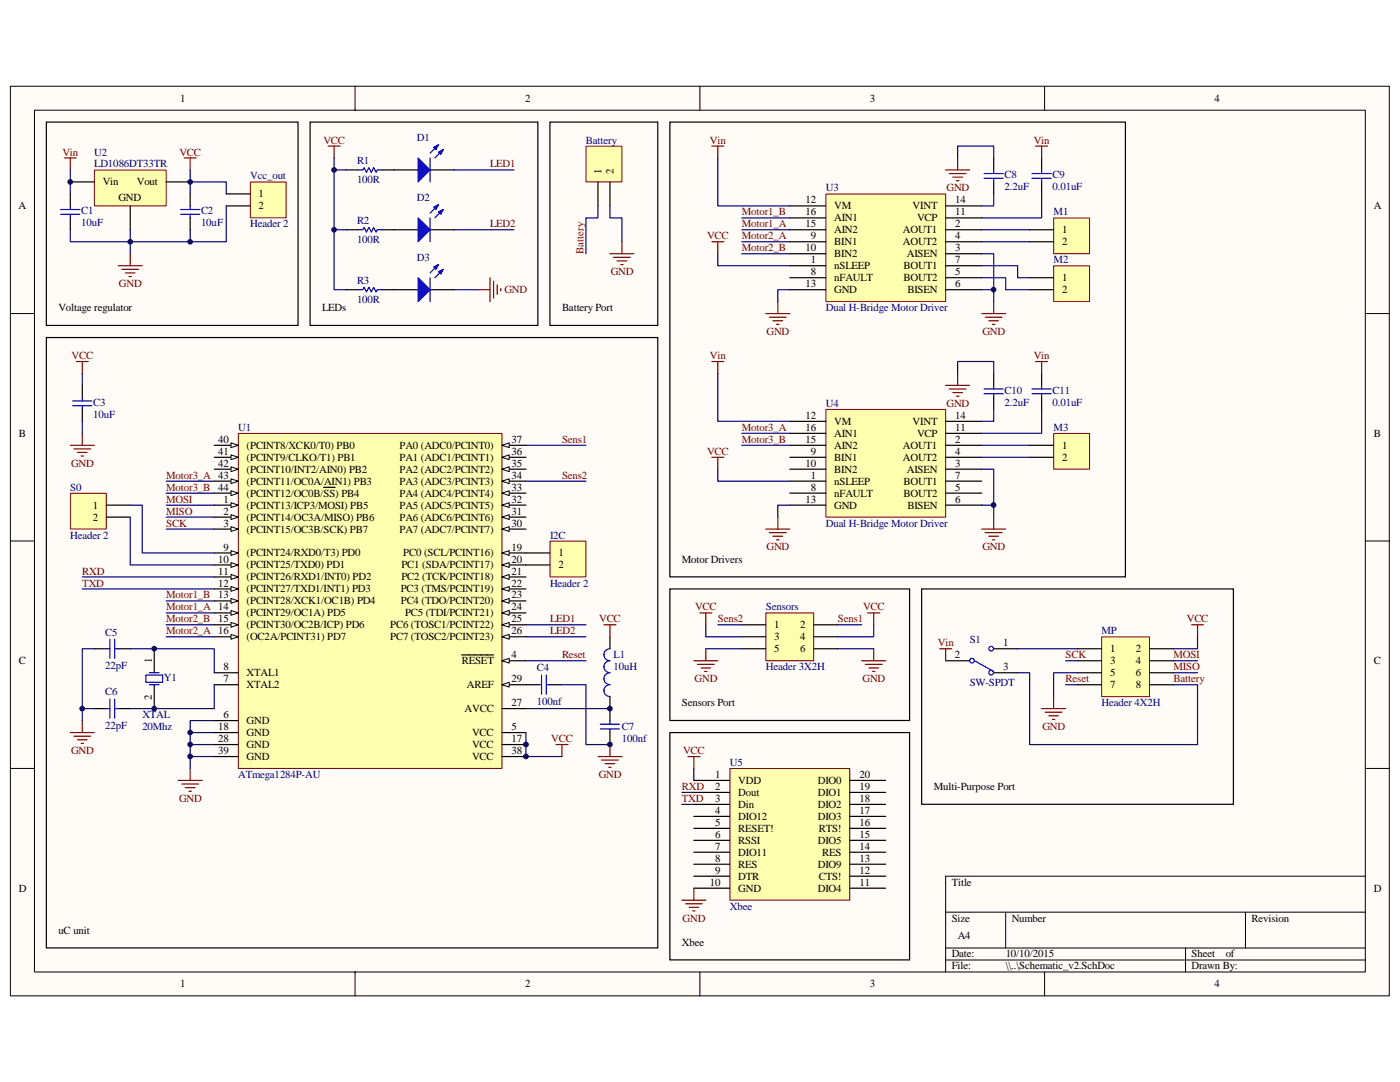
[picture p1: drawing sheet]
<svg xmlns="http://www.w3.org/2000/svg" width="279mm" height="216mm" viewBox="0 0 279 216" stroke-linecap="round" stroke-linejoin="round" font-family="sans-serif">
<path d="M2.1 17.2h275.2v181.5h-275.2z" fill="#fffcf8"/>
<path d="M2.1 17.2h275.2v181.5h-275.2z" fill="none" stroke="#000" stroke-width=".2"/>
<path d="M6.9 22h265.6v172h-265.6z" fill="#fffcf8"/>
<g fill="none" stroke="#000" stroke-width=".2">
<path d="M70.9 17.2v4.8M139.7 17.2v4.8M208.5 17.2v4.8M6.9 22h265.6v172h-265.6zM2.1 62.6h4.8M272.5 62.6h4.8M2.1 107.9h4.8M272.5 107.9h4.8M2.1 153.3h4.8M272.5 153.3h4.8M272.5 174.8h-83.8v19.2M70.9 194v4.7"/>
<path d="M139.7 194v4.7M188.7 182h83.8M188.7 189.2h83.8M188.7 191.6h83.8M200.7 182v7.2M208.5 194v4.7M236.6 189.2v4.8M248.6 182v7.2"/>
</g>
<path d="M18.9 34h14.3v7.1h-14.3z" fill="#ffffb0"/>
<path d="M18.8 33.9h14.4v7.2h-14.4z" fill="none" stroke="#800000" stroke-width=".2"/>
<g fill="none" stroke="#000" stroke-width=".24">
<path d="M9.2 24.4h50.3v40.5h-50.3zM14 36.3h4.8M33.2 36.3h4.8M38 38.7v2.4M61.9 24.4h45.4v40.5h-45.4zM69.1 33.9h2.4M76.2 33.9h7.2M85.8 33.9h4.8M26 41.1v4.7M38 43.5v2.3M9.2 67.4h122.1v121.7h-122.1zM16.4 76.9v2.4"/>
<path d="M16.4 81.7v2.4M18.8 129.5h2.4M23.6 129.5h2.4M30.8 129.5v4.7M30.8 136.6v4.8M121.7 127.1v2.4M121.7 139v4.8M18.8 141.4h2.4M23.6 141.4h2.4M121.7 146.2v2.4"/>
</g>
<g fill="none" stroke="#00f" stroke-width=".24">
<path d="M71.5 33.9h.9l.3-.5 .4 1 .5-1 .5 1 .5-1 .5 1 .2-.5h.9M85.8 31.5v4.8M87.5 28.9l-1.7 1.7M88.5 29.8l-1.7 1.7M36 41.8h3.9M36 42.8h3.9M38 41.1v.7M38 42.8v.7M16.4 79.3v.7M14.5 80h3.8M14.5 81h3.8M16.4 81v.7"/>
<path d="M21.2 129.5h.7M21.9 127.6v3.8M21.9 139.5v3.8M22.9 127.6v3.8M22.9 139.5v3.8M22.9 129.5h.7M29.1 134.7h3.3v1.4h-3.3zM29.8 136.6h1.9M29.8 134.2h1.9M121.7 134.2a1.18 1.18 0 0 0-1.2 1.2 1.26 1.26 0 0 0 1.2 1.2 1.18 1.18 0 0 0-1.2 1.2 1.17 1.17 0 0 0 1.2 1.2M121.7 131.8a1.18 1.18 0 0 0-1.2 1.2 1.18 1.18 0 0 0 1.2 1.2M121.7 129.5a1.18 1.18 0 0 0-1.2 1.2v-.1a1.18 1.18 0 0 0 1.2 1.2"/>
<path d="M21.2 141.4h.7M22.9 141.4h.7M119.8 145.5h3.8M119.8 144.5h3.8M121.7 143.8v.7M121.7 145.5v.7"/>
</g>
<g fill="none" stroke="#000080" stroke-width=".24">
<path d="M38 38.7v-2.4h7.1v2.4M69.1 33.9h-2.4v23.9h2.4M90.6 33.9h12M90.6 45.8h12M33.2 96h9.6M33.2 98.4h9.6M105 88.9h11.9M105 96h11.9M16.4 117.5h26.4M33.2 119.9h9.6M18.8 129.5h-2.4v14.3M33.2 122.3h9.6"/>
<path d="M33.2 124.7h9.6M105 124.7h11.9M105 127.1h11.9M38 146.2h4.8M38 148.6h4.8"/>
</g>
<g fill="none" stroke="#800000" stroke-width=".24">
<path d="M12.8 31.5h2.4M14 31.5v2.4M36.8 31.5h2.4M38 31.5v2.4M65.5 29.1h2.4M66.7 29.1v2.4M15.2 72.1h2.4M16.4 72.1v2.4M14 88.9h4.8M14.8 89.6h3.3M15.5 90.3h1.9M16.2 91h.5"/>
<path d="M16.4 86.5v2.4M120.5 124.7h2.4M121.7 124.7v2.4M14 146.2h4.8M14.8 146.9h3.3M15.5 147.6h1.9M16.2 148.3h.5M16.4 143.8v2.4M35.6 155.7h4.8M36.3 156.4h3.3M37 157.2h1.9M37.7 157.9h.5"/>
<path d="M38 153.3v2.4M119.3 151h4.8M120 151.7h3.4M120.8 152.4h1.9M121.5 153.1h.5M121.7 148.6v2.4"/>
</g>
<g fill="#00f" stroke="#00f" stroke-width=".24">
<path d="M83.4 31.5l2.4 2.4-2.4 2.4z"/>
<path d="M87.5 30.3l1-.5-.5 1z"/>
<path d="M86.6 29.4l.9-.5-.5 .9z"/>
</g>
<path d="M47.6 86.5h52.6v66.8h-52.6z" fill="#ffffb0"/>
<path d="M47.6 86.5h52.6v66.8h-52.6z" fill="none" stroke="#800000" stroke-width=".2"/>
<path d="M42.8 88.9h4.7" fill="none" stroke="#000" stroke-width=".24"/>
<path d="M46.1 88.4l1.4 .5-1.4 .4z" fill="#fffcf8" stroke="#000" stroke-width=".2"/>
<path d="M42.8 91.2h4.7" fill="none" stroke="#000" stroke-width=".24"/>
<path d="M46.1 90.8l1.4 .4-1.4 .5z" fill="#fffcf8" stroke="#000" stroke-width=".2"/>
<path d="M42.8 93.6h4.7" fill="none" stroke="#000" stroke-width=".24"/>
<path d="M46.1 93.2l1.4 .4-1.4 .5z" fill="#fffcf8" stroke="#000" stroke-width=".2"/>
<path d="M42.8 96h4.7" fill="none" stroke="#000" stroke-width=".24"/>
<path d="M46.1 95.5l1.4 .5-1.4 .5z" fill="#fffcf8" stroke="#000" stroke-width=".2"/>
<path d="M42.8 98.4h4.7" fill="none" stroke="#000" stroke-width=".24"/>
<path d="M46.1 97.9l1.4 .5-1.4 .5z" fill="#fffcf8" stroke="#000" stroke-width=".2"/>
<path d="M64.6 97.2h2.3M42.8 100.8h4.7" fill="none" stroke="#000" stroke-width=".24"/>
<path d="M46.1 100.3l1.4 .5-1.4 .5z" fill="#fffcf8" stroke="#000" stroke-width=".2"/>
<path d="M42.8 103.2h4.7" fill="none" stroke="#000" stroke-width=".24"/>
<path d="M46.1 102.7l1.4 .5-1.4 .5z" fill="#fffcf8" stroke="#000" stroke-width=".2"/>
<path d="M42.8 105.6h4.7" fill="none" stroke="#000" stroke-width=".24"/>
<path d="M46.1 105.1l1.4 .5-1.4 .4z" fill="#fffcf8" stroke="#000" stroke-width=".2"/>
<path d="M100.2 131.8h4.8" fill="none" stroke="#000" stroke-width=".24"/>
<path d="M100.2 131.8l1.4-.4v.9z" fill="#fffcf8" stroke="#000" stroke-width=".2"/>
<path d="M42.8 110.3h4.7M42.8 136.6h4.7M42.8 134.2h4.7M92.1 130.7h6.4M42.8 146.2h4.7M100.2 148.6h4.8" fill="none" stroke="#000" stroke-width=".24"/>
<path d="M46.1 109.9l1.4 .4-1.4 .5z" fill="#fffcf8" stroke="#000" stroke-width=".2"/>
<path d="M42.8 112.7h4.7" fill="none" stroke="#000" stroke-width=".24"/>
<path d="M46.1 112.3l1.4 .4-1.4 .5z" fill="#fffcf8" stroke="#000" stroke-width=".2"/>
<path d="M42.8 115.1h4.7" fill="none" stroke="#000" stroke-width=".24"/>
<path d="M46.1 114.6l1.4 .5-1.4 .5z" fill="#fffcf8" stroke="#000" stroke-width=".2"/>
<path d="M42.8 117.5h4.7" fill="none" stroke="#000" stroke-width=".24"/>
<path d="M46.1 117l1.4 .5-1.4 .5z" fill="#fffcf8" stroke="#000" stroke-width=".2"/>
<path d="M42.8 119.9h4.7" fill="none" stroke="#000" stroke-width=".24"/>
<path d="M46.1 119.4l1.4 .5-1.4 .5z" fill="#fffcf8" stroke="#000" stroke-width=".2"/>
<path d="M42.8 122.3h4.7" fill="none" stroke="#000" stroke-width=".24"/>
<path d="M46.1 121.8l1.4 .5-1.4 .5z" fill="#fffcf8" stroke="#000" stroke-width=".2"/>
<path d="M42.8 124.7h4.7" fill="none" stroke="#000" stroke-width=".24"/>
<path d="M46.1 124.2l1.4 .5-1.4 .5z" fill="#fffcf8" stroke="#000" stroke-width=".2"/>
<path d="M42.8 127.1h4.7" fill="none" stroke="#000" stroke-width=".24"/>
<path d="M46.1 126.6l1.4 .5-1.4 .5z" fill="#fffcf8" stroke="#000" stroke-width=".2"/>
<path d="M100.2 110.3h4.8" fill="none" stroke="#000" stroke-width=".24"/>
<path d="M100.2 110.3l1.4-.4v.9z" fill="#fffcf8" stroke="#000" stroke-width=".2"/>
<path d="M100.2 112.7h4.8" fill="none" stroke="#000" stroke-width=".24"/>
<path d="M100.2 112.7l1.4-.4v.9z" fill="#fffcf8" stroke="#000" stroke-width=".2"/>
<path d="M100.2 115.1h4.8" fill="none" stroke="#000" stroke-width=".24"/>
<path d="M100.2 115.1l1.4-.5v1z" fill="#fffcf8" stroke="#000" stroke-width=".2"/>
<path d="M100.2 117.5h4.8" fill="none" stroke="#000" stroke-width=".24"/>
<path d="M100.2 117.5l1.4-.5v1z" fill="#fffcf8" stroke="#000" stroke-width=".2"/>
<path d="M100.2 119.9h4.8" fill="none" stroke="#000" stroke-width=".24"/>
<path d="M100.2 119.9l1.4-.5v1z" fill="#fffcf8" stroke="#000" stroke-width=".2"/>
<path d="M100.2 122.3h4.8" fill="none" stroke="#000" stroke-width=".24"/>
<path d="M100.2 122.3l1.4-.5v1z" fill="#fffcf8" stroke="#000" stroke-width=".2"/>
<path d="M100.2 124.7h4.8" fill="none" stroke="#000" stroke-width=".24"/>
<path d="M100.2 124.7l1.4-.5v1z" fill="#fffcf8" stroke="#000" stroke-width=".2"/>
<path d="M100.2 127.1h4.8" fill="none" stroke="#000" stroke-width=".24"/>
<path d="M100.2 127.1l1.4-.5v1z" fill="#fffcf8" stroke="#000" stroke-width=".2"/>
<path d="M100.2 136.6h4.8M42.8 148.6h4.7M100.2 141.4h4.8" fill="none" stroke="#000" stroke-width=".24"/>
<path d="M100.2 136.6l1.4-.5v1z" fill="#fffcf8" stroke="#000" stroke-width=".2"/>
<path d="M100.2 105.6h4.8" fill="none" stroke="#000" stroke-width=".24"/>
<path d="M100.2 105.6l1.4-.5v.9z" fill="#fffcf8" stroke="#000" stroke-width=".2"/>
<path d="M100.2 103.2h4.8" fill="none" stroke="#000" stroke-width=".24"/>
<path d="M100.2 103.2l1.4-.5v1z" fill="#fffcf8" stroke="#000" stroke-width=".2"/>
<path d="M100.2 100.8h4.8" fill="none" stroke="#000" stroke-width=".24"/>
<path d="M100.2 100.8l1.4-.5v1z" fill="#fffcf8" stroke="#000" stroke-width=".2"/>
<path d="M100.2 98.4h4.8" fill="none" stroke="#000" stroke-width=".24"/>
<path d="M100.2 98.4l1.4-.5v1z" fill="#fffcf8" stroke="#000" stroke-width=".2"/>
<path d="M100.2 96h4.8" fill="none" stroke="#000" stroke-width=".24"/>
<path d="M100.2 96l1.4-.5v1z" fill="#fffcf8" stroke="#000" stroke-width=".2"/>
<path d="M100.2 93.6h4.8" fill="none" stroke="#000" stroke-width=".24"/>
<path d="M100.2 93.6l1.4-.4v.9z" fill="#fffcf8" stroke="#000" stroke-width=".2"/>
<path d="M100.2 91.2h4.8" fill="none" stroke="#000" stroke-width=".24"/>
<path d="M100.2 91.2l1.4-.4v.9z" fill="#fffcf8" stroke="#000" stroke-width=".2"/>
<path d="M100.2 88.9h4.8" fill="none" stroke="#000" stroke-width=".24"/>
<path d="M100.2 88.9l1.4-.5v.9z" fill="#fffcf8" stroke="#000" stroke-width=".2"/>
<path d="M42.8 143.8h4.7M42.8 151h4.7M100.2 146.2h4.8M100.2 151h4.8" fill="none" stroke="#000" stroke-width=".24"/>
<path d="M148 43.5h9.6M148 45.8h9.6M16.4 115.1h26.4M33.2 103.2h9.6M33.2 105.6h9.6M33.2 100.8h9.6M33.2 127.1h9.6M105 131.8h11.9M42.8 151h-4.8v2.3M42.8 143.8h-4.8v7.2M105 146.2v4.8h7.1" fill="none" stroke="#000080" stroke-width=".24"/>
<path d="M111 148.6h2.3M112.1 148.6v2.4" fill="none" stroke="#800000" stroke-width=".24"/>
<path d="M210.3 43.5h7.1v7.1h-7.1z" fill="#ffffb0"/>
<path d="M210.3 43.5h7.1v7.1h-7.1z" fill="none" stroke="#800000" stroke-width=".2"/>
<path d="M133.7 24.4h90.9v90.7h-90.9zM205.5 45.8h4.8M205.5 48.2h4.8M133.7 117.5h47.8v26.3h-47.8zM183.9 117.5h62.2v43h-62.2z" fill="none" stroke="#000" stroke-width=".24"/>
<path d="M148 48.2h9.6M148 50.6h9.6M16.4 84.1v2.4M148 86.5h9.6M148 88.9h9.6" fill="none" stroke="#000080" stroke-width=".24"/>
<path d="M138.5 131.8h4.8M139.2 132.6h3.3M139.7 122.3h2.4M139.9 133.3h1.9M140.6 134h.5M140.9 122.3v2.4M140.9 129.5v2.3" fill="none" stroke="#800000" stroke-width=".24"/>
<path d="M145.7 153.4h23.9v26.2h-23.9z" fill="#ffffb0"/>
<path d="M145.7 153.4h23.9v26.2h-23.9z" fill="none" stroke="#800000" stroke-width=".2"/>
<g fill="none" stroke="#000" stroke-width=".24">
<path d="M198.3 31.5v2.4M198.3 36.3v2.4M133.7 146.2h47.8v45.3h-47.8zM138.5 155.7h7.1M138.5 158.1h7.1M169.6 155.7h7.2M169.6 158.1h7.2M138.5 160.5h7.1M138.5 162.9h7.1M138.5 165.3h7.1M138.5 167.7h7.1M138.5 170.1h7.1"/>
<path d="M138.5 172.4h7.1M138.5 174.8h7.1M138.5 177.2h7.1M169.6 160.5h7.2M169.6 162.9h7.2M169.6 165.3h7.2M169.6 167.7h7.2M169.6 170.1h7.2M169.6 172.4h7.2M169.6 174.8h7.2M169.6 177.2h7.2"/>
</g>
<path d="M26 129.5h16.8v4.7M42.8 136.6v4.8h-16.8M16.4 141.4h2.4M136.1 158.1h2.4M136.1 160.5h2.4" fill="none" stroke="#000080" stroke-width=".24"/>
<path d="M23.6 53h4.8M24.3 53.7h3.4M25 54.5h1.9M25.8 55.2h.4M26 50.6v2.4M137.3 151h2.4M138.5 151v2.3M136.1 179.6h4.8M138.5 177.2v2.4M136.8 180.3h3.3M137.5 181h1.9M138.2 181.8h.5" fill="none" stroke="#800000" stroke-width=".24"/>
<path d="M196.4 35.6h3.8M196.4 34.6h3.8M198.3 33.9v.7M198.3 35.6v.7" fill="none" stroke="#00f" stroke-width=".24"/>
<path d="M164.8 38.7h23.9v21.5h-23.9z" fill="#ffffb0"/>
<path d="M164.8 38.7h23.9v21.5h-23.9z" fill="none" stroke="#800000" stroke-width=".2"/>
<g fill="none" stroke="#000" stroke-width=".24">
<path d="M207.9 31.5v2.4M207.9 36.3v2.4M157.6 53h7.2M157.6 45.8h7.2M157.6 50.6h7.2M157.6 48.2h7.2M157.6 55.4h7.2M157.6 57.8h7.2M157.6 43.5h7.2M157.6 41.1h7.2M188.7 53h7.2M188.7 45.8h7.2"/>
<path d="M188.7 50.6h7.2M188.7 48.2h7.2M188.7 55.4h7.2M188.7 57.8h7.2M188.7 43.5h7.2M188.7 41.1h7.2M198.3 74.5v2.4M198.3 79.3v2.4"/>
</g>
<path d="M206 35.6h3.8M206 34.6h3.8M207.9 33.9v.7M207.9 35.6v.7M196.4 78.6h3.8M196.4 77.6h3.8M198.3 76.9v.7M198.3 78.6v.7" fill="none" stroke="#00f" stroke-width=".24"/>
<path d="M143.3 31.5v9.6h14.3M191.1 31.5v-2.4h7.2v2.4M198.3 38.7v2.4h-2.4M207.9 38.7v4.8h-12M157.6 57.8h-2.4v2.4M195.9 55.4h4.8v2.4h4.8M195.9 48.2h9.6M195.9 50.6h2.4v9.6M195.9 53h7.2v2.4h2.4M195.9 45.8h9.6M195.9 57.8h2.4M138.5 153.3v2.4" fill="none" stroke="#000080" stroke-width=".24"/>
<g fill="none" stroke="#800000" stroke-width=".24">
<path d="M142.1 29.1h2.4M143.3 29.1v2.4M188.7 33.9h4.8M189.4 34.6h3.4M190.2 35.3h1.9M190.9 36.1h.5M191.1 31.5v2.4M206.7 29.1h2.4M207.9 29.1v2.4M152.8 62.6h4.8M153.5 63.3h3.4M154.3 64h1.9"/>
<path d="M155 64.7h.5M155.2 60.2v2.4M195.9 62.6h4.8M196.6 63.3h3.4M197.3 64h2M198.1 64.7h.4M198.3 60.2v2.4"/>
</g>
<path d="M164.8 81.7h23.9v21.5h-23.9z" fill="#ffffb0"/>
<path d="M164.8 81.7h23.9v21.5h-23.9z" fill="none" stroke="#800000" stroke-width=".2"/>
<g fill="none" stroke="#000" stroke-width=".24">
<path d="M69.1 45.8h2.4M69.1 57.8h2.4M76.2 45.8h7.2M76.2 57.8h7.2M85.8 45.8h4.8M85.8 57.8h4.8M207.9 74.5v2.4M207.9 79.3v2.4M157.6 96h7.2M157.6 88.9h7.2M157.6 93.6h7.2M157.6 91.2h7.2"/>
<path d="M157.6 98.4h7.2M157.6 86.5h7.2M157.6 84.1h7.2M188.7 96h7.2M188.7 88.9h7.2M188.7 93.6h7.2M188.7 91.2h7.2M188.7 98.4h7.2M188.7 86.5h7.2M188.7 84.1h7.2M157.6 100.8h7.2M188.7 100.8h7.2"/>
<path d="M188.7 131.8h4.8M198.3 134.2h4.8M198.3 129.5h4.8"/>
</g>
<g fill="none" stroke="#00f" stroke-width=".24">
<path d="M71.5 45.8h.9l.3-.4 .4 .9 .5-.9 .5 .9 .5-.9 .5 .9 .2-.5h.9M71.5 57.8h.9l.3-.5 .4 1 .5-1 .5 1 .5-1 .5 1 .2-.5h.9M85.8 43.5v4.7M85.8 55.4v4.8M87.5 40.9l-1.7 1.6M87.5 52.8l-1.7 1.7M88.5 41.8l-1.7 1.7M88.5 53.7l-1.7 1.7M206 78.6h3.8M206 77.6h3.8M207.9 76.9v.7M207.9 78.6v.7"/>
<path d="M194.5 131.8l3.8 2.2"/>
<circle cx="194" cy="131.8" r=".47"/>
<circle cx="197.8" cy="129.4" r=".47"/>
<circle cx="197.8" cy="134.2" r=".46"/>
</g>
<g fill="none" stroke="#000080" stroke-width=".24">
<path d="M66.7 31.5v2.4M66.7 45.8h2.4M90.6 57.8h4.8M143.3 50.6v2.4h14.3M16.4 74.5v2.4M143.3 74.5v9.6h14.3M191.1 74.5v-2.4h7.2v2.4M143.3 93.6v2.4h14.3M195.9 91.2h9.6M195.9 93.6h2.4v9.6M195.9 88.9h9.6M198.3 81.7v2.4h-2.4"/>
<path d="M207.9 81.7v4.8h-12M157.6 100.8h-2.4v2.4M195.9 100.8h2.4M203.1 129.5h12M212.7 131.8h2.4M234.2 134.2h4.8M234.2 131.8h4.8"/>
</g>
<g fill="none" stroke="#800000" stroke-width=".24">
<path d="M95.4 57.8h2.4M97.8 55.4v4.8M98.5 56.1v3.4M99.2 56.9v1.9M99.9 57.6v.4M142.1 48.2h2.4M143.3 48.2v2.4M142.1 72.1h2.4M143.3 72.1v2.4M188.7 76.9h4.8M189.4 77.6h3.4M190.2 78.3h1.9"/>
<path d="M190.9 79.1h.5M191.1 74.5v2.4M206.7 72.1h2.4M207.9 72.1v2.4M142.1 91.2h2.4M143.3 91.2v2.4M152.8 105.6h4.8M153.5 106.3h3.4M154.3 107h1.9M155 107.7h.5M155.2 103.2v2.4M195.9 105.6h4.8"/>
<path d="M196.6 106.3h3.4M197.3 107h2M198.1 107.7h.4M198.3 103.2v2.4M187.5 129.5h2.4M188.7 129.5v2.3M237.8 124.7h2.4M239 124.7v2.4"/>
</g>
<g fill="#00f" stroke="#00f" stroke-width=".24">
<path d="M83.4 43.5l2.4 2.3-2.4 2.4z"/>
<path d="M87.5 42.3l1-.5-.5 1z"/>
<path d="M86.6 41.3l.9-.4-.5 .9z"/>
<path d="M83.4 55.4l2.4 2.4-2.4 2.4z"/>
<path d="M87.5 54.2l1-.5-.5 1z"/>
<path d="M86.6 53.3l.9-.5-.5 .9z"/>
</g>
<path d="M117 29.2h7.1v7.1h-7.1z" fill="#ffffb0"/>
<path d="M116.9 29.2h7.2v7.1h-7.2z" fill="none" stroke="#800000" stroke-width=".2"/>
<path d="M119.3 36.3v4.8M121.7 36.3v4.8" fill="none" stroke="#000" stroke-width=".24"/>
<path d="M121.7 50.6h4.8M122.4 51.4h3.4M123.1 52.1h2M123.9 52.8h.5M124.1 48.2v2.4" fill="none" stroke="#800000" stroke-width=".24"/>
<path d="M152.9 122.3h9.5v9.5h-9.5z" fill="#ffffb0"/>
<path d="M152.8 122.3h9.6v9.5h-9.6z" fill="none" stroke="#800000" stroke-width=".2"/>
<path d="M14 38.7v2.4M109.7 24.4h21.6v40.5h-21.6zM14 43.5v2.3M148 124.7h4.8M148 127.1h4.8M148 129.5h4.8M162.4 124.7h4.8M162.4 127.1h4.8M162.4 129.5h4.8" fill="none" stroke="#000" stroke-width=".24"/>
<path d="M119.3 41.1v2.4h-2.4v7.1M121.7 41.1v2.4h2.4v4.7M140.9 124.7v2.4h7.1M140.9 129.5h7.1M143.3 124.7h4.7M167.2 124.7h4.8M167.2 129.5h7.2M174.4 124.7v2.4h-7.2" fill="none" stroke="#000080" stroke-width=".24"/>
<path d="M172 131.8h4.8M172.7 132.6h3.3M173.2 122.3h2.4M173.4 133.3h1.9M174.1 134h.5M174.4 122.3v2.4M174.4 129.5v2.3" fill="none" stroke="#800000" stroke-width=".24"/>
<path d="M12.1 41.8h3.8M12.1 42.8h3.8M14 41.1v.7M14 42.8v.7" fill="none" stroke="#00f" stroke-width=".24"/>
<path d="M210.3 53.1h7.1v7.1h-7.1z" fill="#ffffb0"/>
<path d="M210.3 53h7.1v7.2h-7.1z" fill="none" stroke="#800000" stroke-width=".2"/>
<path d="M205.5 55.4h4.8M205.5 57.8h4.8" fill="none" stroke="#000" stroke-width=".24"/>
<path d="M210.3 86.5h7.1v7.1h-7.1z" fill="#ffffb0"/>
<path d="M210.3 86.5h7.1v7.1h-7.1z" fill="none" stroke="#800000" stroke-width=".2"/>
<path d="M205.5 88.9h4.8M205.5 91.2h4.8" fill="none" stroke="#000" stroke-width=".24"/>
<path d="M212.7 136.6h2.4M239 127.1v2.4h-4.8" fill="none" stroke="#000080" stroke-width=".24"/>
<path d="M210.3 139v2.4M207.9 141.4h4.8M208.6 142.1h3.3M209.3 142.8h1.9M210 143.6h.5" fill="none" stroke="#800000" stroke-width=".24"/>
<path d="M50 36.3h7.1v7.2h-7.1z" fill="#ffffb0"/>
<path d="M50 36.3h7.1v7.2h-7.1z" fill="none" stroke="#800000" stroke-width=".2"/>
<path d="M45.1 38.7h4.8M45.1 41.1h4.8" fill="none" stroke="#000" stroke-width=".24"/>
<path d="M14 33.9v4.8M38 33.9v2.4M14 45.8v2.4h12v2.4M26 45.8v2.4h12v-2.4M45.1 41.1v7.1h-7.1" fill="none" stroke="#000080" stroke-width=".24"/>
<path d="M14.1 98.4h7.1v7.2h-7.1z" fill="#ffffb0"/>
<path d="M14.1 98.4h7.1v7.2h-7.1z" fill="none" stroke="#800000" stroke-width=".2"/>
<path d="M21.2 100.8h4.8M21.2 103.2h4.8" fill="none" stroke="#000" stroke-width=".24"/>
<path d="M109.8 108h7.1v7.1h-7.1z" fill="#ffffb0"/>
<path d="M109.8 108h7.1v7.1h-7.1z" fill="none" stroke="#800000" stroke-width=".2"/>
<path d="M105 110.3h4.7M105 112.7h4.7M105 136.6h2.4M109.7 136.6h2.4" fill="none" stroke="#000" stroke-width=".24"/>
<path d="M26 100.8h2.4v9.5h14.4M26 103.2v9.5h16.8M112.1 136.6h4.8v12h4.8M105 141.4h16.7" fill="none" stroke="#000080" stroke-width=".24"/>
<path d="M107.4 136.6h.7M108.1 134.7v3.8M109 136.6h.7M109 134.7v3.8" fill="none" stroke="#00f" stroke-width=".24"/>
<path d="M219.9 127.1h9.5v11.9h-9.5z" fill="#ffffb0"/>
<path d="M219.9 127.1h9.5v11.9h-9.5z" fill="none" stroke="#800000" stroke-width=".2"/>
<path d="M215.1 129.5h4.7M215.1 131.8h4.7M215.1 134.2h4.7M215.1 136.6h4.7M229.4 129.5h4.8M229.4 131.8h4.8M229.4 134.2h4.8M229.4 136.6h4.8" fill="none" stroke="#000" stroke-width=".24"/>
<path d="M203.1 134.2h2.4v14.4h33.5v-12h-4.8M215.1 134.2h-4.8v4.8" fill="none" stroke="#000080" stroke-width=".24"/>
<g fill="#000080" stroke="#000080" stroke-width=".2">
<circle cx="14" cy="36.3" r=".47"/>
<circle cx="16.4" cy="141.4" r=".46"/>
<circle cx="26" cy="48.2" r=".47"/>
<circle cx="30.8" cy="141.4" r=".46"/>
<circle cx="30.8" cy="129.4" r=".47"/>
<circle cx="38" cy="150.9" r=".46"/>
<circle cx="38" cy="148.5" r=".46"/>
<circle cx="38" cy="146.2" r=".47"/>
<circle cx="38" cy="48.2" r=".46"/>
<circle cx="38" cy="36.3" r=".47"/>
<circle cx="66.7" cy="45.8" r=".47"/>
<circle cx="66.7" cy="33.9" r=".47"/>
<circle cx="105" cy="150.9" r=".47"/>
<circle cx="105" cy="148.5" r=".47"/>
<circle cx="121.7" cy="148.5" r=".46"/>
<circle cx="121.7" cy="141.4" r=".46"/>
<circle cx="198.3" cy="100.8" r=".46"/>
<circle cx="198.3" cy="57.8" r=".46"/>
</g>
<g font-size="2.2">
<text x="36" y="20.3">1</text>
<text x="104.8" y="20.3">2</text>
<text x="173.6" y="20.3">3</text>
<text x="242.4" y="20.3">4</text>
<text x="120" y="34.6" transform="rotate(-90 120 34.6)">1</text>
<text x="122.4" y="34.6" transform="rotate(-90 122.4 34.6)">2</text>
<text x="3.7" y="41.8">A</text>
<text x="20.5" y="37">Vin</text>
<text x="23.6" y="40.1">GND</text>
<text x="27.3" y="37">Vout</text>
<text x="51.6" y="39.4">1</text>
<text x="51.6" y="41.8">2</text>
<text x="160.8" y="40.6">12</text>
<text x="166.5" y="41.8">VM</text>
<text x="182.1" y="41.8">VINT</text>
<text x="190.6" y="40.6">14</text>
<text x="274.2" y="41.8">A</text>
<text x="160.8" y="45.4">15</text>
<text x="160.8" y="43">16</text>
<text x="161.8" y="47.8">9</text>
<text x="166.5" y="46.6">AIN2</text>
<text x="166.5" y="44.2">AIN1</text>
<text x="180.2" y="46.6">AOUT1</text>
<text x="183" y="44.2">VCP</text>
<text x="190.6" y="43">11</text>
<text x="190.6" y="45.4">2</text>
<text x="190.6" y="47.8">4</text>
<text x="212" y="46.6">1</text>
<text x="160.8" y="50.1">10</text>
<text x="161.8" y="52.5">1</text>
<text x="166.5" y="53.7">nSLEEP</text>
<text x="166.5" y="49">BIN1</text>
<text x="166.5" y="51.3">BIN2</text>
<text x="180.2" y="49">AOUT2</text>
<text x="180.3" y="53.7">BOUT1</text>
<text x="181" y="51.3">AISEN</text>
<text x="190.6" y="50.1">3</text>
<text x="190.6" y="52.5">7</text>
<text x="212" y="49">2</text>
<text x="160.8" y="57.3">13</text>
<text x="161.8" y="54.9">8</text>
<text x="166.5" y="56.1">nFAULT</text>
<text x="166.5" y="58.5">GND</text>
<text x="180.3" y="56.1">BOUT2</text>
<text x="181.1" y="58.5">BISEN</text>
<text x="190.6" y="54.9">5</text>
<text x="190.6" y="57.3">6</text>
<text x="212" y="56.1">1</text>
<text x="212" y="58.5">2</text>
<text x="11.6" y="62.1">Voltage regulator</text>
<text x="64.3" y="62.1">LEDs</text>
<text x="112.2" y="62.1">Battery Port</text>
<text x="160.8" y="83.6">12</text>
<text x="190.6" y="83.6">14</text>
<text x="3.8" y="87.1">B</text>
<text x="43.5" y="88.3">40</text>
<text x="49.2" y="89.6">(PCINT8/XCK0/T0) PB0</text>
<text x="79.8" y="89.6">PA0 (ADC0/PCINT0)</text>
<text x="102.1" y="88.3">37</text>
<text x="160.8" y="88.3">15</text>
<text x="160.8" y="86">16</text>
<text x="166.5" y="84.8">VM</text>
<text x="166.5" y="89.6">AIN2</text>
<text x="166.5" y="87.2">AIN1</text>
<text x="180.2" y="89.6">AOUT1</text>
<text x="182.1" y="84.8">VINT</text>
<text x="183" y="87.2">VCP</text>
<text x="190.6" y="86">11</text>
<text x="190.6" y="88.3">2</text>
<text x="212" y="89.6">1</text>
<text x="274.2" y="87.1">B</text>
<text x="43.5" y="90.7">41</text>
<text x="43.5" y="93.1">42</text>
<text x="49.2" y="91.9">(PCINT9/CLKO/T1) PB1</text>
<text x="49.2" y="94.3">(PCINT10/INT2/AIN0) PB2</text>
<text x="79.8" y="94.3">PA2 (ADC2/PCINT2)</text>
<text x="79.8" y="91.9">PA1 (ADC1/PCINT1)</text>
<text x="102.1" y="95.5">34</text>
<text x="102.1" y="93.1">35</text>
<text x="102.1" y="90.7">36</text>
<text x="160.8" y="93.1">10</text>
<text x="161.8" y="95.5">1</text>
<text x="161.8" y="90.7">9</text>
<text x="166.5" y="91.9">BIN1</text>
<text x="166.5" y="94.3">BIN2</text>
<text x="180.2" y="91.9">AOUT2</text>
<text x="181" y="94.3">AISEN</text>
<text x="190.6" y="93.1">3</text>
<text x="190.6" y="95.5">7</text>
<text x="190.6" y="90.7">4</text>
<text x="212" y="91.9">2</text>
<text x="18.5" y="101.5">1</text>
<text x="44.6" y="100.3">1</text>
<text x="49.2" y="96.7">(PCINT11/OC0A/AIN1) PB3</text>
<text x="49.2" y="99.1">(PCINT12/OC0B/SS) PB4</text>
<text x="49.2" y="101.5">(PCINT13/ICP3/MOSI) PB5</text>
<text x="79.8" y="101.5">PA5 (ADC5/PCINT5)</text>
<text x="79.8" y="99.1">PA4 (ADC4/PCINT4)</text>
<text x="79.8" y="96.7">PA3 (ADC3/PCINT3)</text>
<text x="102.1" y="100.3">32</text>
<text x="102.1" y="97.9">33</text>
<text x="160.8" y="100.3">13</text>
<text x="161.8" y="97.9">8</text>
<text x="166.5" y="96.7">nSLEEP</text>
<text x="166.5" y="99.1">nFAULT</text>
<text x="166.5" y="101.5">GND</text>
<text x="180.3" y="99.1">BOUT2</text>
<text x="180.3" y="96.7">BOUT1</text>
<text x="181.1" y="101.5">BISEN</text>
<text x="190.6" y="97.9">5</text>
<text x="190.6" y="100.3">6</text>
<text x="18.5" y="103.9">2</text>
<text x="44.6" y="102.7">2</text>
<text x="44.6" y="105.1">3</text>
<text x="49.2" y="103.9">(PCINT14/OC3A/MISO) PB6</text>
<text x="49.2" y="106.3">(PCINT15/OC3B/SCK) PB7</text>
<text x="79.8" y="106.3">PA7 (ADC7/PCINT7)</text>
<text x="79.8" y="103.9">PA6 (ADC6/PCINT6)</text>
<text x="102.1" y="105.1">30</text>
<text x="102.1" y="102.7">31</text>
<text x="43.5" y="112.2">10</text>
<text x="44.6" y="109.9">9</text>
<text x="49.2" y="111">(PCINT24/RXD0/T3) PD0</text>
<text x="49.2" y="113.4">(PCINT25/TXD0) PD1</text>
<text x="80.1" y="113.4">PC1 (SDA/PCINT17)</text>
<text x="80.5" y="111">PC0 (SCL/PCINT16)</text>
<text x="102.1" y="112.2">20</text>
<text x="102.1" y="109.9">19</text>
<text x="111.4" y="111">1</text>
<text x="111.4" y="113.4">2</text>
<text x="136.1" y="112.2">Motor Drivers</text>
<text x="43.5" y="114.6">11</text>
<text x="43.5" y="117">12</text>
<text x="49.2" y="115.8">(PCINT26/RXD1/INT0) PD2</text>
<text x="49.2" y="118.2">(PCINT27/TXD1/INT1) PD3</text>
<text x="80" y="118.2">PC3 (TMS/PCINT19)</text>
<text x="80.1" y="115.8">PC2 (TCK/PCINT18)</text>
<text x="102.1" y="114.6">21</text>
<text x="102.1" y="119.4">23</text>
<text x="102.1" y="117">22</text>
<text x="49.2" y="120.6">(PCINT28/XCK1/OC1B) PD4</text>
<text x="49.2" y="123">(PCINT29/OC1A) PD5</text>
<text x="49.2" y="125.4">(PCINT30/OC2B/ICP) PD6</text>
<text x="77.9" y="125.4">PC6 (TOSC1/PCINT22)</text>
<text x="80" y="120.6">PC4 (TDO/PCINT20)</text>
<text x="80.8" y="123">PC5 (TDI/PCINT21)</text>
<text x="102.1" y="124.2">25</text>
<text x="102.1" y="121.8">24</text>
<text x="154.5" y="125.4">1</text>
<text x="159.7" y="125.4">2</text>
<text x="49.2" y="127.8">(OC2A/PCINT31) PD7</text>
<text x="77.9" y="127.8">PC7 (TOSC2/PCINT23)</text>
<text x="102.1" y="126.6">26</text>
<text x="102.1" y="131.4">4</text>
<text x="154.5" y="127.8">3</text>
<text x="154.5" y="130.2">5</text>
<text x="159.7" y="127.8">4</text>
<text x="159.7" y="130.2">6</text>
<text x="190.6" y="131.4">2</text>
<text x="200.2" y="129">1</text>
<text x="221.5" y="130.2">1</text>
<text x="226.7" y="130.2">2</text>
<text x="3.8" y="132.5">C</text>
<text x="30.3" y="132.3" transform="rotate(-90 30.3 132.3)">1</text>
<text x="44.6" y="136.1">7</text>
<text x="44.6" y="133.8">8</text>
<text x="49.2" y="137.3">XTAL2</text>
<text x="49.2" y="134.9">XTAL1</text>
<text x="92.2" y="132.5">RESET</text>
<text x="93.2" y="137.3">AREF</text>
<text x="102.1" y="136.1">29</text>
<text x="200.2" y="133.8">3</text>
<text x="221.5" y="132.5">3</text>
<text x="221.5" y="134.9">5</text>
<text x="221.5" y="137.3">7</text>
<text x="226.7" y="132.5">4</text>
<text x="226.7" y="134.9">6</text>
<text x="226.7" y="137.3">8</text>
<text x="274.2" y="132.5">C</text>
<text x="30.3" y="139.6" transform="rotate(-90 30.3 139.6)">2</text>
<text x="44.6" y="143.3">6</text>
<text x="92.7" y="142.1">AVCC</text>
<text x="102.1" y="140.9">27</text>
<text x="136.1" y="140.9">Sensors Port</text>
<text x="43.5" y="145.7">18</text>
<text x="43.5" y="148.1">28</text>
<text x="49.2" y="146.9">GND</text>
<text x="49.2" y="149.3">GND</text>
<text x="49.2" y="144.5">GND</text>
<text x="94.2" y="149.3">VCC</text>
<text x="94.2" y="146.9">VCC</text>
<text x="102.1" y="148.1">17</text>
<text x="102.1" y="145.7">5</text>
<text x="43.5" y="150.5">39</text>
<text x="49.2" y="151.7">GND</text>
<text x="94.2" y="151.7">VCC</text>
<text x="102.1" y="150.5">38</text>
<text x="142.7" y="155.2">1</text>
<text x="171.5" y="155.2">20</text>
<text x="142.7" y="157.6">2</text>
<text x="142.7" y="160">3</text>
<text x="147.3" y="156.4">VDD</text>
<text x="147.3" y="158.8">Dout</text>
<text x="147.3" y="161.2">Din</text>
<text x="163.2" y="161.2">DIO2</text>
<text x="163.2" y="158.8">DIO1</text>
<text x="163.2" y="156.4">DIO0</text>
<text x="171.5" y="160">18</text>
<text x="171.5" y="157.6">19</text>
<text x="186.4" y="157.6">Multi-Purpose Port</text>
<text x="142.7" y="162.4">4</text>
<text x="142.7" y="164.8">5</text>
<text x="142.7" y="167.2">6</text>
<text x="147.3" y="163.6">DIO12</text>
<text x="147.3" y="166">RESET!</text>
<text x="163.2" y="163.6">DIO3</text>
<text x="163.4" y="166">RTS!</text>
<text x="171.5" y="164.8">16</text>
<text x="171.5" y="167.2">15</text>
<text x="171.5" y="162.4">17</text>
<text x="142.7" y="169.6">7</text>
<text x="142.7" y="172">8</text>
<text x="147.3" y="168.4">RSSI</text>
<text x="147.3" y="170.8">DIO11</text>
<text x="147.3" y="173.1">RES</text>
<text x="163.2" y="173.1">DIO9</text>
<text x="163.2" y="168.4">DIO5</text>
<text x="164.1" y="170.8">RES</text>
<text x="171.5" y="169.6">14</text>
<text x="171.5" y="172">13</text>
<text x="3.7" y="177.9">D</text>
<text x="141.6" y="176.7">10</text>
<text x="142.7" y="174.3">9</text>
<text x="147.3" y="175.5">DTR</text>
<text x="147.3" y="177.9">GND</text>
<text x="163.2" y="177.9">DIO4</text>
<text x="163.4" y="175.5">CTS!</text>
<text x="171.5" y="174.3">12</text>
<text x="171.5" y="176.7">11</text>
<text x="189.9" y="176.7">Title</text>
<text x="274.2" y="177.9">D</text>
<text x="189.9" y="183.9">Size</text>
<text x="201.9" y="183.9">Number</text>
<text x="249.8" y="183.9">Revision</text>
<text x="11.6" y="186.3">uC unit</text>
<text x="136.1" y="188.7">Xbee</text>
<text x="189.9" y="191.1">Date:</text>
<text x="191.1" y="187.5">A4</text>
<text x="200.7" y="191.1">10/10/2015</text>
<text x="237.8" y="191.1">Sheet</text>
<text x="244.6" y="191.1">of</text>
<text x="36" y="197">1</text>
<text x="104.8" y="197">2</text>
<text x="173.6" y="197">3</text>
<text x="189.9" y="193.4">File:</text>
<text x="200.7" y="193.4">\\..\Schematic_v2.SchDoc</text>
<text x="237.8" y="193.4">Drawn By:</text>
<text x="242.4" y="197">4</text>
</g>
<g font-size="2.2" fill="#800000">
<text x="64.5" y="28.6">VCC</text>
<text x="141.7" y="28.6">Vin</text>
<text x="206.3" y="28.6">Vin</text>
<text x="12.5" y="31">Vin</text>
<text x="35.8" y="31">VCC</text>
<text x="97.8" y="33.4">LED1</text>
<text x="188.9" y="38.2">GND</text>
<text x="97.8" y="45.4">LED2</text>
<text x="141.1" y="47.8">VCC</text>
<text x="148.1" y="45.4">Motor1_A</text>
<text x="148.1" y="43">Motor1_B</text>
<text x="148.1" y="47.8">Motor2_A</text>
<text x="116.5" y="50.7" transform="rotate(-90 116.5 50.7)">Battery</text>
<text x="148.1" y="50.1">Motor2_B</text>
<text x="23.7" y="57.3">GND</text>
<text x="100.7" y="58.5">GND</text>
<text x="121.9" y="54.9">GND</text>
<text x="14.3" y="71.6">VCC</text>
<text x="141.7" y="71.6">Vin</text>
<text x="153" y="66.8">GND</text>
<text x="196.1" y="66.8">GND</text>
<text x="206.3" y="71.6">Vin</text>
<text x="188.9" y="81.2">GND</text>
<text x="112.2" y="88.3">Sens1</text>
<text x="148.1" y="86">Motor3_A</text>
<text x="148.1" y="88.3">Motor3_B</text>
<text x="14.2" y="93.1">GND</text>
<text x="33.2" y="95.5">Motor3_A 43</text>
<text x="112.2" y="95.5">Sens2</text>
<text x="141.1" y="90.7">VCC</text>
<text x="33.2" y="97.9">Motor3_B 44</text>
<text x="33.2" y="100.3">MOSI</text>
<text x="33.2" y="102.7">MISO</text>
<text x="33.2" y="105.1">SCK</text>
<text x="153" y="109.8">GND</text>
<text x="196.1" y="109.8">GND</text>
<text x="16.4" y="114.6">RXD</text>
<text x="16.4" y="117">TXD</text>
<text x="33.2" y="119.4">Motor1_B 13</text>
<text x="33.2" y="121.8">Motor1_A 14</text>
<text x="33.2" y="124.2">Motor2_B 15</text>
<text x="109.8" y="124.2">LED1</text>
<text x="119.6" y="124.2">VCC</text>
<text x="138.7" y="121.8">VCC</text>
<text x="143.3" y="124.2">Sens2</text>
<text x="167.2" y="124.2">Sens1</text>
<text x="172.2" y="121.8">VCC</text>
<text x="236.8" y="124.2">VCC</text>
<text x="33.2" y="126.6">Motor2_A 16</text>
<text x="109.8" y="126.6">LED2</text>
<text x="112.2" y="131.4">Reset</text>
<text x="187.2" y="129">Vin</text>
<text x="212.7" y="131.4">SCK</text>
<text x="234.2" y="131.4">MOSI</text>
<text x="138.6" y="136.1">GND</text>
<text x="172.1" y="136.1">GND</text>
<text x="212.7" y="136.1">Reset</text>
<text x="234.2" y="133.8">MISO</text>
<text x="234.2" y="136.1">Battery</text>
<text x="110" y="148.1">VCC</text>
<text x="208" y="145.7">GND</text>
<text x="14.2" y="150.4">GND</text>
<text x="119.5" y="155.2">GND</text>
<text x="136.3" y="150.5">VCC</text>
<text x="35.7" y="160">GND</text>
<text x="136.1" y="160">TXD</text>
<text x="136.1" y="157.6">RXD</text>
<text x="136.2" y="183.9">GND</text>
</g>
<g font-size="2.2" fill="#000080">
<text x="83.2" y="28.2">D1</text>
<text x="116.9" y="28.6">Battery</text>
<text x="18.8" y="31">U2</text>
<text x="18.8" y="33.4">LD1086DT33TR</text>
<text x="49.9" y="35.8">Vcc_out</text>
<text x="71.2" y="32.7">R1</text>
<text x="200.5" y="35.6">C8</text>
<text x="210" y="35.6">C9</text>
<text x="71.2" y="36.5">100R</text>
<text x="83.2" y="40.1">D2</text>
<text x="164.8" y="38.2">U3</text>
<text x="200.5" y="38">2.2uF</text>
<text x="210" y="38">0.01uF</text>
<text x="16.2" y="45.1">10uF</text>
<text x="16.2" y="42.7">C1</text>
<text x="40.1" y="45.1">10uF</text>
<text x="40.1" y="42.7">C2</text>
<text x="49.9" y="45.4">Header 2</text>
<text x="71.2" y="44.6">R2</text>
<text x="210.3" y="43">M1</text>
<text x="71.2" y="48.5">100R</text>
<text x="83.2" y="52">D3</text>
<text x="210.3" y="52.5">M2</text>
<text x="71.2" y="56.6">R3</text>
<text x="71.2" y="60.4">100R</text>
<text x="164.8" y="62.1">Dual H-Bridge Motor Driver</text>
<text x="18.6" y="83.4">10uF</text>
<text x="18.6" y="81">C3</text>
<text x="164.8" y="81.2">U4</text>
<text x="200.5" y="81">2.2uF</text>
<text x="200.5" y="78.6">C10</text>
<text x="210" y="81">0.01uF</text>
<text x="210" y="78.6">C11</text>
<text x="47.5" y="86">U1</text>
<text x="210.3" y="86">M3</text>
<text x="14" y="97.9">S0</text>
<text x="14" y="107.5">Header 2</text>
<text x="109.8" y="107.5">I2C</text>
<text x="164.8" y="105.1">Dual H-Bridge Motor Driver</text>
<text x="109.8" y="117">Header 2</text>
<text x="152.8" y="121.8">Sensors</text>
<text x="21" y="126.8">C5</text>
<text x="122.4" y="131.4">L1</text>
<text x="193.5" y="128.2">S1</text>
<text x="219.9" y="126.6">MP</text>
<text x="21" y="133.5">22pF</text>
<text x="32.7" y="135.9">Y1</text>
<text x="107.1" y="134">C4</text>
<text x="122.4" y="133.8">10uH</text>
<text x="152.8" y="133.8">Header 3X2H</text>
<text x="193.5" y="136.8">SW-SPDT</text>
<text x="21" y="138.7">C6</text>
<text x="28.4" y="143.3">XTAL</text>
<text x="107.1" y="140.7">100nf</text>
<text x="219.9" y="140.9">Header 4X2H</text>
<text x="21" y="145.4">22pF</text>
<text x="28.4" y="145.7">20Mhz</text>
<text x="124.1" y="148.1">100nf</text>
<text x="124.1" y="145.7">C7</text>
<text x="47.5" y="155.2">ATmega1284P-AU</text>
<text x="145.7" y="152.8">U5</text>
<text x="145.7" y="181.5">Xbee</text>
</g>
</svg>
